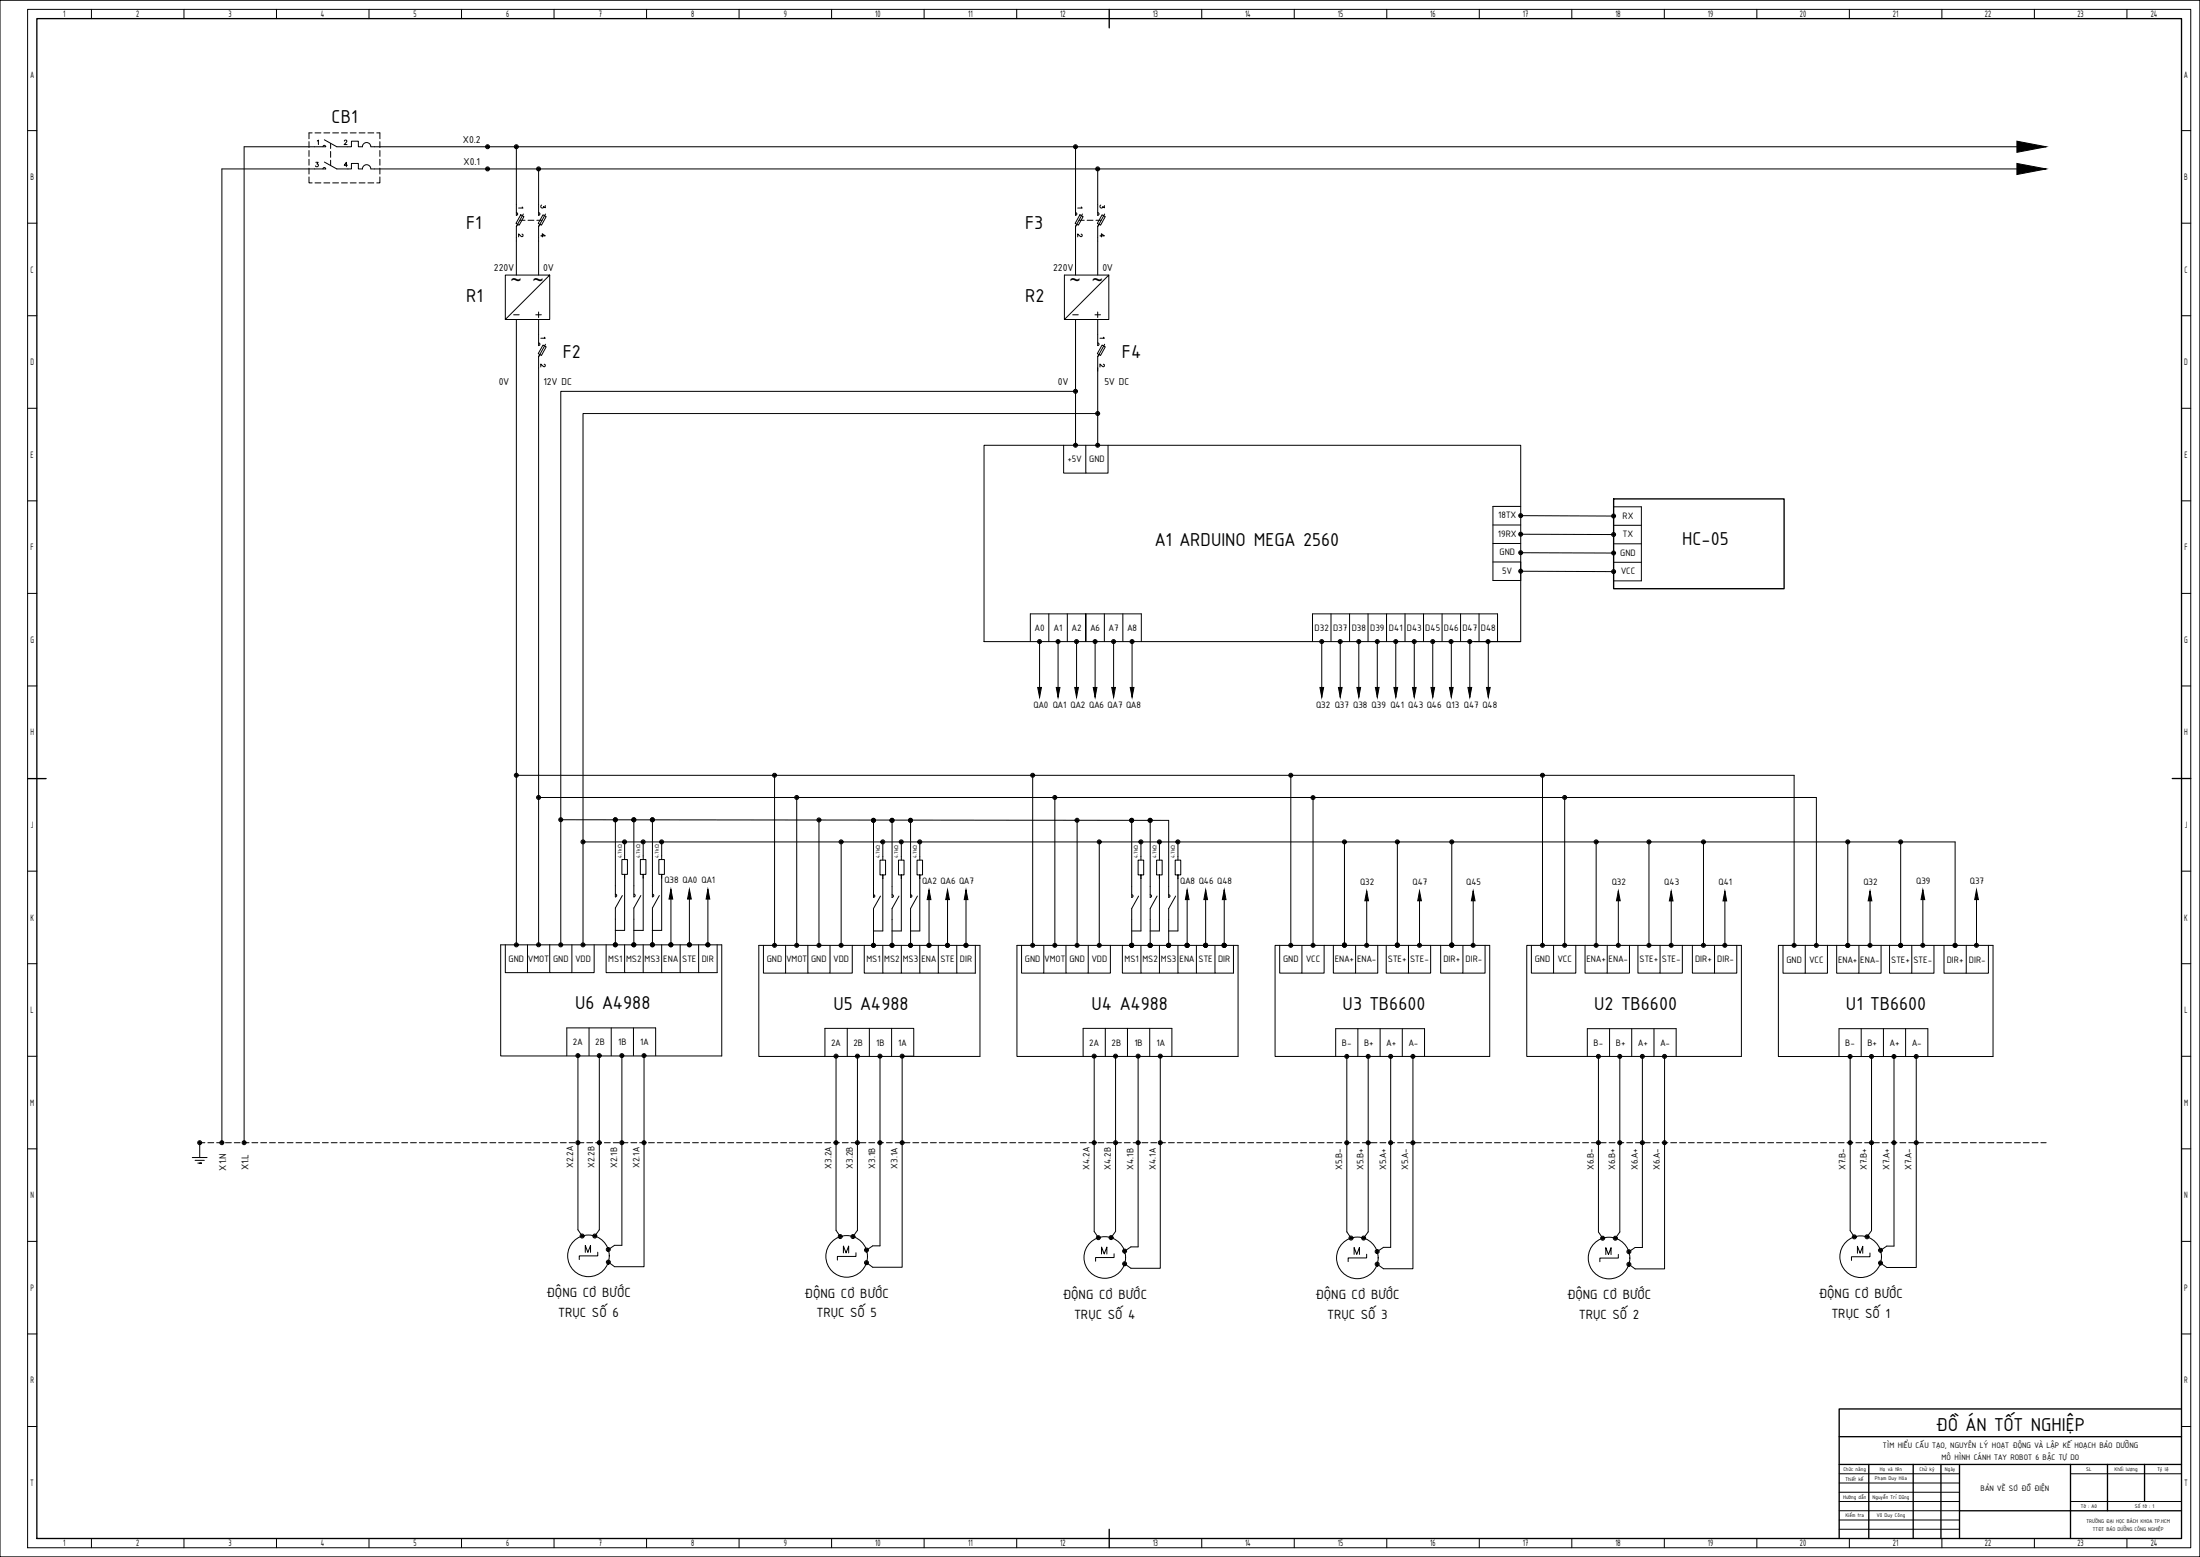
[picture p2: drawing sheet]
<svg xmlns="http://www.w3.org/2000/svg" width="1189mm" height="841mm" viewBox="0 0 1189 841" stroke-linecap="round" stroke-linejoin="round" font-family="sans-serif">
<!-- layer: Net 0.7 -->
<g fill="none" stroke="#000" stroke-width=".72">
<path d="M0 0h1189v841h-1189M20 10h1159v821h-1159zM599 5v10M15 421h10M1174 421h10M994 776v55M1179 761h-185v15h185M994 791h185M1010 791v40M1034 791v40M1049 791v40M1059 791v40"/>
<path d="M1119 791v40M1139 791v25M1159 791v20M1059 816h120M599 826v10"/>
</g>
<!-- layer: Net 0.35 -->
<g fill="none" stroke="#000" stroke-width=".54">
<path d="M15 5h1169v831h-1169zM49 5v5M99 5v5M149 5v5M199 5v5M249 5v5M299 5v5M349 5v5M399 5v5M449 5v5M499 5v5M549 5v5"/>
<path d="M649 5v5M699 5v5M749 5v5M799 5v5M849 5v5M899 5v5M949 5v5M999 5v5M1049 5v5M1099 5v5M1149 5v5M15 71h5"/>
<path d="M1179 71h5M15 121h5M1179 121h5M15 171h5M1179 171h5M15 221h5M1179 221h5M15 271h5M1179 271h5M15 321h5M1179 321h5M15 371h5"/>
<path d="M1179 371h5M15 471h5M1179 471h5M15 521h5M1179 521h5M15 571h5M1179 571h5M15 621h5M1179 621h5M15 671h5M1179 671h5M15 721h5"/>
<path d="M1179 721h5M15 771h5M1179 771h5M994 796h65M1119 796h60M994 811h65M994 806h65M994 801h65M994 816h65M1119 811h60M49 831v5M99 831v5"/>
<path d="M149 831v5M199 831v5M249 831v5M299 831v5M349 831v5M399 831v5M449 831v5M499 831v5M549 831v5M649 831v5M699 831v5M749 831v5"/>
<path d="M799 831v5M849 831v5M899 831v5M949 831v5M994 826h65M994 821h65M999 831v5M1049 831v5M1099 831v5M1149 831v5"/>
</g>
<!-- layer: TERMS -->
<g fill="none" stroke="#000" stroke-width=".54">
<path d="M171 76h1v2M175 79a.7 .7 0 0 1 1 0h-6M175 76l7 3h6M186 76h1l-1 2h2M171 88h1l-1 1a.8 .8 0 0 1 1 1 1 1 0 0 1-2 0M188 89h-2l1-1v2M291 110v6a.7 .7 0 0 0 1 0 .7 .7 0 0 0-1-1M295 116l-4 6v6M593 110v6a.7 .7 0 0 0 1 0 .7 .7 0 0 0-1-1M597 116l-4 6v6M291 181v6a.7 .7 0 0 0 1-1 .7 .7 0 0 0-1-1M295 186l-4 7v6"/>
<path d="M593 181v6a.7 .7 0 0 0 1-1 .7 .7 0 0 0-1-1M597 186l-4 7v6M333 478v6a.7 .7 0 0 0 0-1M343 478v6a.7 .7 0 0 0 0-1M353 478v6a.7 .7 0 0 0 0-1M472 479v6a.7 .7 0 0 0 1-1 .7 .7 0 0 0-1-1M482 479v6a.7 .7 0 0 0 1-1 .7 .7 0 0 0-1-1M492 479v6a.7 .7 0 0 0 1-1 .7 .7 0 0 0-1-1M612 479v6a.7 .7 0 0 0 0-1 .7 .7 0 0 0 0-1M622 479v6a.7 .7 0 0 0 0-1 .7 .7 0 0 0 0-1M632 479v6a.7 .7 0 0 0 0-1 .7 .7 0 0 0 0-1M336 484l-3 6v6"/>
<path d="M346 484l-3 6v6M356 484l-3 6v6M476 484l-4 7v6M486 484l-4 7v6M496 484l-4 7v6M615 484l-3 7v6M625 484l-3 7v6M635 484l-3 7v6"/>
</g>
<!-- layer: THIET_BI -->
<g fill="none" stroke="#000" stroke-width=".54">
<path d="M188 79h2v-3h4v3h2a2.2 2.2 0 0 1 2-2 2.2 2.2 0 0 1 2 2h2M175 91a.7 .7 0 0 1 0-1 .7 .7 0 0 1 1 1h-6M175 88l7 3h8v-3h4v3h2a2.2 2.2 0 0 1 2-2 2.2 2.2 0 0 1 2 2h2M279 110v6a.7 .7 0 0 0 1 0 .7 .7 0 0 0-1-1M281 116l2 1-2 5-2-1zM283 116l-4 6M581 110v6a.7 .7 0 0 0 1 0 .7 .7 0 0 0-1-1M584 116l1 1-2 5-2-1zM585 116l-4 6M279 122v6M280 121l-1 1M292 121h-1l2-5 2 1-2 5-1-1-1 1"/>
<path d="M581 122v6M582 121l-1 1M594 121h-1l3-5 1 1-2 5-1-1-1 1M297 149h-24v24h24v-24l-24 24M599 149h-24v24h24v-24l-24 24M292 192l-1-1 2-5 2 1-2 5h-1l-1 1M594 192l-1-1 3-5 1 1-2 5h-1l-1 1M532 241h290v106h-290zM575 241v15h12M587 241v15h12v-15M822 274h-15v40h15v-10h-15M872 274h15v40h-15"/>
<path d="M807 284h15M807 294h15M872 284h15M872 294h15M872 304h15M567 332v15M577 332v15M587 332v15v-15M597 332v15M607 332v15M719 332v15M729 332v15"/>
<path d="M739 332v15M749 332v15M759 332v15M769 332v15M779 332v15M789 332v15M799 332v15M557 347v-15h60v15M709 347v-15h100v15M797 347h25M336 464h3v8h-1v2v-2h-2zM338 462v2"/>
<path d="M346 464h3v8h-1v2v-2h-2zM348 462v2M356 464h3v8h-1v2v-2h-2zM358 462v2M476 465h3v8h-2v2v-2h-1zM477 463v2M486 465h3v8h-2v2v-2h-1zM487 463v2M496 465h3v8h-2v2v-2h-1zM497 463v2M615 465h3v8h-1v2v-2h-2zM617 463v2"/>
<path d="M625 465h3v8h-1v2v-2h-2zM627 463v2M635 465h3v8h-1v2v-2h-2zM637 463v2M271 510h119v60h-119zM273 510v15h12v-15M297 510v15h12v-15M321 510v15h-12M328 510v15h10M338 510v15h10M348 510v15h10M358 510v15h10"/>
<path d="M368 510v15h10M378 510v15h10v-15M410 511h120v60h-120zM413 511v15h12v-15M437 511v15h12v-15M461 511v15h-12M467 511v15h10M477 511v15h10M487 511v15h10M497 511v15h10M507 511v15h10M517 511v15h10v-15"/>
<path d="M550 511h119v60h-119zM552 511v15h12v-15M576 511v15h12v-15M600 511v15h-12M607 511v15h10M617 511v15h10M627 511v15h10M637 511v15h10M647 511v15h10M657 511v15h10v-15M689 511h116v60h-116zM692 511v15h12v-15"/>
<path d="M716 511v15h-12M721 511v15h12v-15M745 511v15h-12M749 511v15h12v-15M773 511v15h-12M779 511v15h12v-15M803 511v15h-12M825 511h116v60h-116zM828 511v15h12v-15M852 511v15h-12M857 511v15h12v-15M881 511v15h-12"/>
<path d="M885 511v15h12v-15M909 511v15h-12M915 511v15h12v-15M939 511v15h-12M961 511h116v60h-116zM964 511v15h12v-15M988 511v15h-12M993 511v15h12v-15M1017 511v15h-12M1021 511v15h12v-15M1045 511v15h-12M1051 511v15h12v-15"/>
<path d="M1075 511v15h-12M285 525h12M425 526h12M564 526h12M318 555v15M330 555v15M342 555v15M458 555v16M470 555v16M482 555v16M597 555v16M609 555v16"/>
<path d="M621 555v16M734 556v15M746 556v15M758 556v15M870 556v15M882 556v15M894 556v15M1006 556v15M1018 556v15M1030 556v15M306 570v-15h48v15M488 571h6"/>
<path d="M494 571v-16h-48v16M585 571v-16h48v16M722 571v-15h48v15M858 571v-15h48v15M994 571v-15h48v15M323 676v2h-10v2M463 677v2h-10v2M602 677v2h-10v2M739 677v2h-10v2M875 678v2h-10v2M1011 677v2h-10v2"/>
<circle cx="318" cy="678" r="11"/>
<circle cx="458" cy="679" r="11"/>
<circle cx="597" cy="679" r="11"/>
<circle cx="734" cy="679" r="11"/>
<circle cx="870" cy="680" r="11"/>
<circle cx="1005" cy="679" r="11"/>
</g>
<!-- layer: PHA_A -->
<g fill="none" stroke="#000" stroke-width=".54">
<path d="M170 79h-38v538M202 79h904M279 79v31M581 79v31M279 130v19M581 130v19M291 173v8M593 173v8M291 199v311M593 199v42M593 223h-278v287M822 309h50"/>
<path d="M291 431h691v80M431 431v80M570 431v80M710 431v80M846 431v80M315 455h742v56M338 455v7M348 455v7M358 455v7M455 455v56M477 455v8M487 455v8"/>
<path d="M497 455v8M594 455v56M617 455v8M627 455v8M637 455v8M727 455v56M755 455v56M785 455v56M863 455v56M891 455v56M921 455v56M999 455v56"/>
<path d="M1027 455v56M312 570v94l3 4M348 570v114h-16l-3-2M452 571v94l2 3M488 571v114h-16l-4-3M591 571v94l3 4M627 571v114h-16l-3-2M728 571v94l2 4M764 571v114h-16l-4-2M864 571v94l2 4M900 571v114h-16l-4-2M1000 571v94l2 3"/>
<path d="M1036 571v114h-16l-4-3"/>
<circle cx="263" cy="79" r="1.1"/>
<circle cx="263" cy="79" r=".7"/>
<circle cx="263" cy="79" r=".3"/>
<circle cx="279" cy="79" r="1.1"/>
<circle cx="279" cy="79" r=".7"/>
<circle cx="279" cy="79" r=".3"/>
<circle cx="581" cy="79" r="1.1"/>
<circle cx="581" cy="79" r=".7"/>
<circle cx="581" cy="79" r=".3"/>
<circle cx="593" cy="223" r="1.1"/>
<circle cx="593" cy="223" r=".7"/>
<circle cx="593" cy="223" r=".3"/>
<circle cx="291" cy="431" r="1.1"/>
<circle cx="291" cy="431" r=".7"/>
<circle cx="291" cy="431" r=".3"/>
<circle cx="431" cy="431" r="1.1"/>
<circle cx="431" cy="431" r=".7"/>
<circle cx="431" cy="431" r=".3"/>
<circle cx="570" cy="431" r="1.1"/>
<circle cx="570" cy="431" r=".7"/>
<circle cx="570" cy="431" r=".3"/>
<circle cx="710" cy="431" r="1.1"/>
<circle cx="710" cy="431" r=".7"/>
<circle cx="710" cy="431" r=".3"/>
<circle cx="846" cy="431" r="1.1"/>
<circle cx="846" cy="431" r=".7"/>
<circle cx="846" cy="431" r=".3"/>
<circle cx="315" cy="455" r="1.1"/>
<circle cx="315" cy="455" r=".7"/>
<circle cx="315" cy="455" r=".3"/>
<circle cx="455" cy="455" r="1.1"/>
<circle cx="455" cy="455" r=".7"/>
<circle cx="455" cy="455" r=".3"/>
<circle cx="594" cy="455" r="1.1"/>
<circle cx="594" cy="455" r=".7"/>
<circle cx="594" cy="455" r=".3"/>
<circle cx="727" cy="455" r="1.1"/>
<circle cx="727" cy="455" r=".7"/>
<circle cx="727" cy="455" r=".3"/>
<circle cx="755" cy="455" r="1.1"/>
<circle cx="755" cy="455" r=".7"/>
<circle cx="755" cy="455" r=".3"/>
<circle cx="785" cy="455" r="1.1"/>
<circle cx="785" cy="455" r=".7"/>
<circle cx="785" cy="455" r=".3"/>
<circle cx="863" cy="455" r="1.1"/>
<circle cx="863" cy="455" r=".7"/>
<circle cx="863" cy="455" r=".3"/>
<circle cx="891" cy="455" r="1.1"/>
<circle cx="891" cy="455" r=".7"/>
<circle cx="891" cy="455" r=".3"/>
<circle cx="921" cy="455" r="1.1"/>
<circle cx="921" cy="455" r=".7"/>
<circle cx="921" cy="455" r=".3"/>
<circle cx="999" cy="455" r="1.1"/>
<circle cx="999" cy="455" r=".7"/>
<circle cx="999" cy="455" r=".3"/>
<circle cx="1027" cy="455" r="1.1"/>
<circle cx="1027" cy="455" r=".7"/>
<circle cx="1027" cy="455" r=".3"/>
</g>
<!-- layer: PHA_N -->
<g fill="none" stroke="#000" stroke-width=".54">
<path d="M170 91h-50v526M202 91h904M291 91v19M593 91v19M291 130v19M593 130v19M279 173v337M581 173v68M581 211h-278v299M822 299h50M279 419h691v92M419 419v92"/>
<path d="M558 419v92M698 419v92M834 419v92M303 443h329v36M333 443v35M343 443v35M353 443v35M443 443v68M472 443v36M482 443v36M492 443v36M582 443v68"/>
<path d="M612 443v36M622 443v36M338 474v29h-5M348 474v29h-6M358 474v29h-6M477 475v28h-5M487 475v28h-5M497 475v28h-5M617 475v28h-6M627 475v28h-5M637 475v28h-5M333 496v14"/>
<path d="M343 496v14M353 496v14M472 497v14M482 497v14M492 497v14M612 497v14M622 497v14M632 497v14M324 570v94l-3 4M336 570v103h-4l-3 2M463 571v94l-2 3M476 571v102h-4l-4 2"/>
<path d="M603 571v94l-3 4M615 571v103h-4l-3 2M739 571v94l-2 4M752 571v103h-4l-4 2M875 571v94l-2 4M888 571v103h-4l-4 2M1011 571v94l-2 3M1024 571v102h-4l-4 2M108 617v8h4M104 625h4M105 627h5M107 628h2h-1"/>
</g>
<!-- layer: Layer3 -->
<g fill="none" stroke="#000" stroke-width=".54">
<path d="M167 77v3M169 72h-2v3M170 72h3M175 72h3M179 77v3M180 72h3M185 72h3M189 72h3M194 72h3M199 72h3M204 72h1v3M205 77v3"/>
<path d="M167 96v3h2M167 81v3M167 86v3M167 91v3M170 99h3M175 99h3M179 82v3M179 87v2M180 99h3M185 99h3M189 99h3M194 99h3"/>
<path d="M199 99h3M205 96v3h-1M205 81v3M205 86v3M205 91v3M281 119h3M285 119h4M290 119h3M583 119h3M587 119h4M592 119h3M108 617h3"/>
<path d="M112 617h3M117 617h3M122 617h3M127 617h3M131 617h4M136 617h3M141 617h3M146 617h3M150 617h4M155 617h3M160 617h3M165 617h3"/>
<path d="M169 617h4M174 617h3M179 617h3M184 617h3M189 617h3M193 617h3M198 617h3M203 617h3M208 617h3M212 617h3M217 617h3M222 617h3"/>
<path d="M227 617h3M231 617h4M236 617h3M241 617h3M246 617h3M250 617h4M255 617h3M260 617h3M265 617h3M269 617h4M274 617h3M279 617h3"/>
<path d="M284 617h3M289 617h3M293 617h3M298 617h3M303 617h3M308 617h3M312 617h4M317 617h3M322 617h3M327 617h3M331 617h4M336 617h3"/>
<path d="M341 617h3M346 617h3M350 617h4M355 617h3M360 617h3M365 617h3M369 617h4M374 617h3M379 617h3M384 617h3M389 617h3M393 617h3"/>
<path d="M398 617h3M403 617h3M408 617h3M412 617h4M417 617h3M422 617h3M427 617h3M431 617h4M436 617h3M441 617h3M446 617h3M450 617h4"/>
<path d="M455 617h3M460 617h3M465 617h3M469 617h4M474 617h3M479 617h3M484 617h3M489 617h3M493 617h3M498 617h3M503 617h3M508 617h3"/>
<path d="M512 617h4M517 617h3M522 617h3M527 617h3M531 617h4M536 617h3M541 617h3M546 617h3M550 617h4M555 617h3M560 617h3M565 617h3"/>
<path d="M569 617h4M574 617h3M579 617h3M584 617h3M589 617h3M593 617h3M598 617h3M603 617h3M608 617h3M612 617h4M617 617h3M622 617h3"/>
<path d="M627 617h3M631 617h4M636 617h3M641 617h3M646 617h3M650 617h4M655 617h3M660 617h3M665 617h3M670 617h3M674 617h3M679 617h3"/>
<path d="M684 617h3M689 617h3M693 617h3M698 617h3M703 617h3M708 617h3M712 617h4M717 617h3M722 617h3M727 617h3M731 617h4M736 617h3"/>
<path d="M741 617h3M746 617h3M750 617h4M755 617h3M760 617h3M765 617h3M770 617h3M774 617h3M779 617h3M784 617h3M789 617h3M793 617h4"/>
<path d="M798 617h3M803 617h3M808 617h3M812 617h4M817 617h3M822 617h3M827 617h3M831 617h4M836 617h3M841 617h3M846 617h3M850 617h4"/>
<path d="M855 617h3M860 617h3M865 617h3M870 617h3M874 617h3M879 617h3M884 617h3M889 617h3M893 617h4M898 617h3M903 617h3M908 617h3"/>
<path d="M912 617h4M917 617h3M922 617h3M927 617h3M931 617h4M936 617h3M941 617h3M946 617h3M950 617h4M955 617h3M960 617h3M965 617h3"/>
<path d="M970 617h3M974 617h3M979 617h3M984 617h3M989 617h3M993 617h4M998 617h3M1003 617h3M1008 617h3M1012 617h4M1017 617h3M1022 617h3"/>
<path d="M1027 617h3M1031 617h4M1036 617h3M1041 617h3M1046 617h3M1051 617h3M1055 617h3M1060 617h3M1065 617h3M1070 617h3M1074 617h3M1079 617h3"/>
<path d="M1084 617h3M1089 617h3M1093 617h4M1098 617h3M1103 617h3"/>
</g>
<!-- layer: SYMS -->
<g fill="none" stroke="#000" stroke-width=".54">
<circle cx="263" cy="91" r="1.1"/>
<circle cx="263" cy="91" r=".7"/>
<circle cx="263" cy="91" r=".3"/>
<circle cx="291" cy="91" r="1.1"/>
<circle cx="291" cy="91" r=".7"/>
<circle cx="291" cy="91" r=".3"/>
<circle cx="593" cy="91" r="1.1"/>
<circle cx="593" cy="91" r=".7"/>
<circle cx="593" cy="91" r=".3"/>
<circle cx="581" cy="211" r="1.1"/>
<circle cx="581" cy="211" r=".7"/>
<circle cx="581" cy="211" r=".3"/>
<circle cx="581" cy="241" r="1.1"/>
<circle cx="581" cy="241" r=".7"/>
<circle cx="581" cy="241" r=".3"/>
<circle cx="593" cy="241" r="1.1"/>
<circle cx="593" cy="241" r=".7"/>
<circle cx="593" cy="241" r=".3"/>
<circle cx="822" cy="279" r="1.1"/>
<circle cx="822" cy="279" r=".7"/>
<circle cx="822" cy="279" r=".3"/>
<circle cx="872" cy="279" r="1.1"/>
<circle cx="872" cy="279" r=".7"/>
<circle cx="872" cy="279" r=".3"/>
<circle cx="822" cy="289" r="1.1"/>
<circle cx="822" cy="299" r="1.1"/>
<circle cx="822" cy="299" r=".7"/>
<circle cx="822" cy="289" r=".7"/>
<circle cx="822" cy="289" r=".3"/>
<circle cx="822" cy="299" r=".3"/>
<circle cx="872" cy="299" r="1.1"/>
<circle cx="872" cy="289" r="1.1"/>
<circle cx="872" cy="289" r=".7"/>
<circle cx="872" cy="299" r=".7"/>
<circle cx="872" cy="299" r=".3"/>
<circle cx="872" cy="289" r=".3"/>
<circle cx="822" cy="309" r="1.1"/>
<circle cx="822" cy="309" r=".7"/>
<circle cx="822" cy="309" r=".3"/>
<circle cx="872" cy="309" r="1.1"/>
<circle cx="872" cy="309" r=".7"/>
<circle cx="872" cy="309" r=".3"/>
<circle cx="562" cy="347" r="1.1"/>
<circle cx="562" cy="347" r=".7"/>
<circle cx="562" cy="347" r=".3"/>
<circle cx="572" cy="347" r="1.1"/>
<circle cx="572" cy="347" r=".7"/>
<circle cx="572" cy="347" r=".3"/>
<circle cx="582" cy="347" r="1.1"/>
<circle cx="582" cy="347" r=".7"/>
<circle cx="582" cy="347" r=".3"/>
<circle cx="592" cy="347" r="1.1"/>
<circle cx="592" cy="347" r=".7"/>
<circle cx="592" cy="347" r=".3"/>
<circle cx="602" cy="347" r="1.1"/>
<circle cx="602" cy="347" r=".7"/>
<circle cx="602" cy="347" r=".3"/>
<circle cx="612" cy="347" r="1.1"/>
<circle cx="612" cy="347" r=".7"/>
<circle cx="612" cy="347" r=".3"/>
<circle cx="714" cy="347" r="1.1"/>
<circle cx="714" cy="347" r=".7"/>
<circle cx="714" cy="347" r=".3"/>
<circle cx="724" cy="347" r="1.1"/>
<circle cx="724" cy="347" r=".7"/>
<circle cx="724" cy="347" r=".3"/>
<circle cx="734" cy="347" r="1.1"/>
<circle cx="734" cy="347" r=".7"/>
<circle cx="734" cy="347" r=".3"/>
<circle cx="744" cy="347" r="1.1"/>
<circle cx="744" cy="347" r=".7"/>
<circle cx="744" cy="347" r=".3"/>
<circle cx="754" cy="347" r="1.1"/>
<circle cx="754" cy="347" r=".7"/>
<circle cx="754" cy="347" r=".3"/>
<circle cx="764" cy="347" r="1.1"/>
<circle cx="764" cy="347" r=".7"/>
<circle cx="764" cy="347" r=".3"/>
<circle cx="774" cy="347" r="1.1"/>
<circle cx="774" cy="347" r=".7"/>
<circle cx="774" cy="347" r=".3"/>
<circle cx="784" cy="347" r="1.1"/>
<circle cx="784" cy="347" r=".7"/>
<circle cx="784" cy="347" r=".3"/>
<circle cx="794" cy="347" r="1.1"/>
<circle cx="794" cy="347" r=".7"/>
<circle cx="794" cy="347" r=".3"/>
<circle cx="804" cy="347" r="1.1"/>
<circle cx="804" cy="347" r=".7"/>
<circle cx="804" cy="347" r=".3"/>
<circle cx="279" cy="419" r="1.1"/>
<circle cx="279" cy="419" r=".7"/>
<circle cx="279" cy="419" r=".3"/>
<circle cx="419" cy="419" r="1.1"/>
<circle cx="419" cy="419" r=".7"/>
<circle cx="419" cy="419" r=".3"/>
<circle cx="558" cy="419" r="1.1"/>
<circle cx="558" cy="419" r=".7"/>
<circle cx="558" cy="419" r=".3"/>
<circle cx="698" cy="419" r="1.1"/>
<circle cx="698" cy="419" r=".7"/>
<circle cx="698" cy="419" r=".3"/>
<circle cx="834" cy="419" r="1.1"/>
<circle cx="834" cy="419" r=".7"/>
<circle cx="834" cy="419" r=".3"/>
<circle cx="303" cy="443" r="1.1"/>
<circle cx="303" cy="443" r=".7"/>
<circle cx="303" cy="443" r=".3"/>
<circle cx="333" cy="443" r=".3"/>
<circle cx="333" cy="443" r=".7"/>
<circle cx="333" cy="443" r="1.1"/>
<circle cx="338" cy="455" r=".3"/>
<circle cx="338" cy="455" r=".7"/>
<circle cx="338" cy="455" r="1.1"/>
<circle cx="343" cy="443" r=".3"/>
<circle cx="343" cy="443" r=".7"/>
<circle cx="343" cy="443" r="1.1"/>
<circle cx="348" cy="455" r=".3"/>
<circle cx="348" cy="455" r=".7"/>
<circle cx="348" cy="455" r="1.1"/>
<circle cx="353" cy="443" r=".3"/>
<circle cx="353" cy="443" r=".7"/>
<circle cx="353" cy="443" r="1.1"/>
<circle cx="358" cy="455" r=".3"/>
<circle cx="358" cy="455" r=".7"/>
<circle cx="358" cy="455" r="1.1"/>
<circle cx="443" cy="443" r="1.1"/>
<circle cx="443" cy="443" r=".7"/>
<circle cx="443" cy="443" r=".3"/>
<circle cx="472" cy="443" r=".3"/>
<circle cx="472" cy="443" r=".7"/>
<circle cx="472" cy="443" r="1.1"/>
<circle cx="477" cy="455" r=".3"/>
<circle cx="477" cy="455" r=".7"/>
<circle cx="477" cy="455" r="1.1"/>
<circle cx="482" cy="443" r=".3"/>
<circle cx="482" cy="443" r=".7"/>
<circle cx="482" cy="443" r="1.1"/>
<circle cx="487" cy="455" r=".3"/>
<circle cx="487" cy="455" r=".7"/>
<circle cx="487" cy="455" r="1.1"/>
<circle cx="492" cy="443" r=".3"/>
<circle cx="492" cy="443" r=".7"/>
<circle cx="492" cy="443" r="1.1"/>
<circle cx="497" cy="455" r=".3"/>
<circle cx="497" cy="455" r=".7"/>
<circle cx="497" cy="455" r="1.1"/>
<circle cx="582" cy="443" r=".3"/>
<circle cx="582" cy="443" r=".7"/>
<circle cx="582" cy="443" r="1.1"/>
<circle cx="612" cy="443" r=".3"/>
<circle cx="612" cy="443" r=".7"/>
<circle cx="612" cy="443" r="1.1"/>
<circle cx="617" cy="455" r=".3"/>
<circle cx="617" cy="455" r=".7"/>
<circle cx="617" cy="455" r="1.1"/>
<circle cx="622" cy="443" r=".3"/>
<circle cx="622" cy="443" r=".7"/>
<circle cx="622" cy="443" r="1.1"/>
<circle cx="627" cy="455" r=".3"/>
<circle cx="627" cy="455" r=".7"/>
<circle cx="627" cy="455" r="1.1"/>
<circle cx="637" cy="455" r=".3"/>
<circle cx="637" cy="455" r=".7"/>
<circle cx="637" cy="455" r="1.1"/>
<circle cx="279" cy="510" r="1.1"/>
<circle cx="279" cy="510" r=".7"/>
<circle cx="279" cy="510" r=".3"/>
<circle cx="291" cy="510" r="1.1"/>
<circle cx="291" cy="510" r=".7"/>
<circle cx="291" cy="510" r=".3"/>
<circle cx="303" cy="510" r="1.1"/>
<circle cx="303" cy="510" r=".7"/>
<circle cx="303" cy="510" r=".3"/>
<circle cx="315" cy="510" r="1.1"/>
<circle cx="315" cy="510" r=".7"/>
<circle cx="315" cy="510" r=".3"/>
<circle cx="333" cy="510" r=".3"/>
<circle cx="333" cy="510" r=".7"/>
<circle cx="333" cy="510" r="1.1"/>
<circle cx="343" cy="510" r=".3"/>
<circle cx="343" cy="510" r=".7"/>
<circle cx="343" cy="510" r="1.1"/>
<circle cx="353" cy="510" r=".3"/>
<circle cx="353" cy="510" r=".7"/>
<circle cx="353" cy="510" r="1.1"/>
<circle cx="363" cy="510" r=".3"/>
<circle cx="363" cy="510" r=".7"/>
<circle cx="363" cy="510" r="1.1"/>
<circle cx="373" cy="510" r=".3"/>
<circle cx="373" cy="510" r=".7"/>
<circle cx="373" cy="510" r="1.1"/>
<circle cx="383" cy="510" r=".3"/>
<circle cx="383" cy="510" r=".7"/>
<circle cx="383" cy="510" r="1.1"/>
<circle cx="419" cy="511" r="1.1"/>
<circle cx="419" cy="511" r=".7"/>
<circle cx="419" cy="511" r=".3"/>
<circle cx="431" cy="511" r="1.1"/>
<circle cx="431" cy="511" r=".7"/>
<circle cx="431" cy="511" r=".3"/>
<circle cx="443" cy="511" r="1.1"/>
<circle cx="443" cy="511" r=".7"/>
<circle cx="443" cy="511" r=".3"/>
<circle cx="455" cy="511" r="1.1"/>
<circle cx="455" cy="511" r=".7"/>
<circle cx="455" cy="511" r=".3"/>
<circle cx="472" cy="511" r=".3"/>
<circle cx="472" cy="511" r=".7"/>
<circle cx="472" cy="511" r="1.1"/>
<circle cx="482" cy="511" r=".3"/>
<circle cx="482" cy="511" r=".7"/>
<circle cx="482" cy="511" r="1.1"/>
<circle cx="492" cy="511" r=".3"/>
<circle cx="492" cy="511" r=".7"/>
<circle cx="492" cy="511" r="1.1"/>
<circle cx="502" cy="511" r=".3"/>
<circle cx="502" cy="511" r=".7"/>
<circle cx="502" cy="511" r="1.1"/>
<circle cx="512" cy="511" r=".3"/>
<circle cx="512" cy="511" r=".7"/>
<circle cx="512" cy="511" r="1.1"/>
<circle cx="522" cy="511" r=".3"/>
<circle cx="522" cy="511" r=".7"/>
<circle cx="522" cy="511" r="1.1"/>
<circle cx="558" cy="511" r="1.1"/>
<circle cx="558" cy="511" r=".7"/>
<circle cx="558" cy="511" r=".3"/>
<circle cx="570" cy="511" r="1.1"/>
<circle cx="570" cy="511" r=".7"/>
<circle cx="570" cy="511" r=".3"/>
<circle cx="582" cy="511" r="1.1"/>
<circle cx="582" cy="511" r=".7"/>
<circle cx="582" cy="511" r=".3"/>
<circle cx="594" cy="511" r="1.1"/>
<circle cx="594" cy="511" r=".7"/>
<circle cx="594" cy="511" r=".3"/>
<circle cx="612" cy="511" r=".3"/>
<circle cx="612" cy="511" r=".7"/>
<circle cx="612" cy="511" r="1.1"/>
<circle cx="622" cy="511" r=".3"/>
<circle cx="622" cy="511" r=".7"/>
<circle cx="622" cy="511" r="1.1"/>
<circle cx="632" cy="511" r=".3"/>
<circle cx="632" cy="511" r=".7"/>
<circle cx="632" cy="511" r="1.1"/>
<circle cx="642" cy="511" r=".3"/>
<circle cx="642" cy="511" r=".7"/>
<circle cx="642" cy="511" r="1.1"/>
<circle cx="652" cy="511" r=".3"/>
<circle cx="652" cy="511" r=".7"/>
<circle cx="652" cy="511" r="1.1"/>
<circle cx="662" cy="511" r=".3"/>
<circle cx="662" cy="511" r=".7"/>
<circle cx="662" cy="511" r="1.1"/>
<circle cx="698" cy="511" r="1.1"/>
<circle cx="698" cy="511" r=".7"/>
<circle cx="698" cy="511" r=".3"/>
<circle cx="710" cy="511" r="1.1"/>
<circle cx="710" cy="511" r=".7"/>
<circle cx="710" cy="511" r=".3"/>
<circle cx="727" cy="511" r="1.1"/>
<circle cx="727" cy="510" r="1.1"/>
<circle cx="727" cy="511" r=".7"/>
<circle cx="727" cy="510" r=".7"/>
<circle cx="727" cy="511" r=".3"/>
<circle cx="727" cy="510" r=".3"/>
<circle cx="739" cy="511" r=".3"/>
<circle cx="739" cy="511" r=".7"/>
<circle cx="739" cy="511" r="1.1"/>
<circle cx="755" cy="511" r="1.1"/>
<circle cx="755" cy="510" r="1.1"/>
<circle cx="755" cy="511" r=".7"/>
<circle cx="755" cy="510" r=".7"/>
<circle cx="755" cy="510" r=".3"/>
<circle cx="755" cy="511" r=".3"/>
<circle cx="767" cy="511" r=".3"/>
<circle cx="767" cy="511" r=".7"/>
<circle cx="767" cy="511" r="1.1"/>
<circle cx="785" cy="511" r="1.1"/>
<circle cx="785" cy="510" r="1.1"/>
<circle cx="785" cy="511" r=".7"/>
<circle cx="785" cy="510" r=".7"/>
<circle cx="785" cy="511" r=".3"/>
<circle cx="785" cy="510" r=".3"/>
<circle cx="796" cy="511" r=".3"/>
<circle cx="796" cy="511" r=".7"/>
<circle cx="796" cy="511" r="1.1"/>
<circle cx="834" cy="511" r="1.1"/>
<circle cx="834" cy="511" r=".7"/>
<circle cx="834" cy="511" r=".3"/>
<circle cx="846" cy="511" r="1.1"/>
<circle cx="846" cy="511" r=".7"/>
<circle cx="846" cy="511" r=".3"/>
<circle cx="863" cy="511" r="1.1"/>
<circle cx="863" cy="511" r=".7"/>
<circle cx="863" cy="511" r=".3"/>
<circle cx="875" cy="511" r=".3"/>
<circle cx="875" cy="511" r=".7"/>
<circle cx="875" cy="511" r="1.1"/>
<circle cx="891" cy="511" r="1.1"/>
<circle cx="891" cy="511" r=".7"/>
<circle cx="891" cy="511" r=".3"/>
<circle cx="903" cy="511" r=".3"/>
<circle cx="903" cy="511" r=".7"/>
<circle cx="903" cy="511" r="1.1"/>
<circle cx="921" cy="511" r="1.1"/>
<circle cx="921" cy="511" r=".7"/>
<circle cx="921" cy="511" r=".3"/>
<circle cx="932" cy="511" r=".3"/>
<circle cx="932" cy="511" r=".7"/>
<circle cx="932" cy="511" r="1.1"/>
<circle cx="970" cy="511" r="1.1"/>
<circle cx="970" cy="511" r=".7"/>
<circle cx="970" cy="511" r=".3"/>
<circle cx="982" cy="511" r="1.1"/>
<circle cx="982" cy="511" r=".7"/>
<circle cx="982" cy="511" r=".3"/>
<circle cx="999" cy="511" r="1.1"/>
<circle cx="999" cy="511" r=".7"/>
<circle cx="999" cy="511" r=".3"/>
<circle cx="1011" cy="511" r=".3"/>
<circle cx="1011" cy="511" r=".7"/>
<circle cx="1011" cy="511" r="1.1"/>
<circle cx="1027" cy="511" r="1.1"/>
<circle cx="1027" cy="511" r=".7"/>
<circle cx="1027" cy="511" r=".3"/>
<circle cx="1039" cy="511" r=".3"/>
<circle cx="1039" cy="511" r=".7"/>
<circle cx="1039" cy="511" r="1.1"/>
<circle cx="1057" cy="511" r="1.1"/>
<circle cx="1057" cy="511" r=".7"/>
<circle cx="1057" cy="511" r=".3"/>
<circle cx="1068" cy="511" r=".3"/>
<circle cx="1068" cy="511" r=".7"/>
<circle cx="1068" cy="511" r="1.1"/>
<circle cx="312" cy="570" r="1.1"/>
<circle cx="312" cy="570" r=".7"/>
<circle cx="312" cy="570" r=".3"/>
<circle cx="324" cy="570" r="1.1"/>
<circle cx="324" cy="570" r=".7"/>
<circle cx="324" cy="570" r=".3"/>
<circle cx="336" cy="570" r="1.1"/>
<circle cx="336" cy="570" r=".7"/>
<circle cx="336" cy="570" r=".3"/>
<circle cx="348" cy="570" r="1.1"/>
<circle cx="348" cy="570" r=".7"/>
<circle cx="348" cy="570" r=".3"/>
<circle cx="452" cy="570" r="1.1"/>
<circle cx="452" cy="570" r=".7"/>
<circle cx="452" cy="570" r=".3"/>
<circle cx="463" cy="570" r="1.1"/>
<circle cx="463" cy="570" r=".7"/>
<circle cx="463" cy="570" r=".3"/>
<circle cx="476" cy="570" r="1.1"/>
<circle cx="476" cy="570" r=".7"/>
<circle cx="476" cy="570" r=".3"/>
<circle cx="488" cy="570" r="1.1"/>
<circle cx="488" cy="570" r=".7"/>
<circle cx="488" cy="570" r=".3"/>
<circle cx="591" cy="570" r="1.1"/>
<circle cx="591" cy="570" r=".7"/>
<circle cx="591" cy="570" r=".3"/>
<circle cx="603" cy="570" r="1.1"/>
<circle cx="603" cy="570" r=".7"/>
<circle cx="603" cy="570" r=".3"/>
<circle cx="615" cy="570" r="1.1"/>
<circle cx="615" cy="570" r=".7"/>
<circle cx="615" cy="570" r=".3"/>
<circle cx="627" cy="570" r="1.1"/>
<circle cx="627" cy="570" r=".7"/>
<circle cx="627" cy="570" r=".3"/>
<circle cx="728" cy="571" r="1.1"/>
<circle cx="728" cy="571" r=".7"/>
<circle cx="728" cy="571" r=".3"/>
<circle cx="739" cy="571" r="1.1"/>
<circle cx="739" cy="571" r=".7"/>
<circle cx="739" cy="571" r=".3"/>
<circle cx="751" cy="571" r="1.1"/>
<circle cx="751" cy="571" r=".7"/>
<circle cx="751" cy="571" r=".3"/>
<circle cx="764" cy="571" r="1.1"/>
<circle cx="764" cy="571" r=".7"/>
<circle cx="764" cy="571" r=".3"/>
<circle cx="864" cy="571" r="1.1"/>
<circle cx="864" cy="571" r=".7"/>
<circle cx="864" cy="571" r=".3"/>
<circle cx="875" cy="571" r="1.1"/>
<circle cx="875" cy="571" r=".7"/>
<circle cx="875" cy="571" r=".3"/>
<circle cx="888" cy="571" r="1.1"/>
<circle cx="888" cy="571" r=".7"/>
<circle cx="888" cy="571" r=".3"/>
<circle cx="899" cy="571" r="1.1"/>
<circle cx="899" cy="571" r=".7"/>
<circle cx="899" cy="571" r=".3"/>
<circle cx="1000" cy="571" r="1.1"/>
<circle cx="1000" cy="571" r=".7"/>
<circle cx="1000" cy="571" r=".3"/>
<circle cx="1011" cy="571" r="1.1"/>
<circle cx="1011" cy="571" r=".7"/>
<circle cx="1011" cy="571" r=".3"/>
<circle cx="1023" cy="571" r="1.1"/>
<circle cx="1023" cy="571" r=".7"/>
<circle cx="1023" cy="571" r=".3"/>
<circle cx="1036" cy="571" r="1.1"/>
<circle cx="1036" cy="571" r=".7"/>
<circle cx="1036" cy="571" r=".3"/>
<circle cx="108" cy="617" r="1.1"/>
<circle cx="108" cy="617" r=".7"/>
<circle cx="108" cy="617" r=".3"/>
<circle cx="120" cy="617" r="1.1"/>
<circle cx="120" cy="617" r=".7"/>
<circle cx="120" cy="617" r=".3"/>
<circle cx="132" cy="617" r="1.1"/>
<circle cx="132" cy="617" r=".7"/>
<circle cx="132" cy="617" r=".3"/>
<circle cx="312" cy="617" r="1.1"/>
<circle cx="312" cy="617" r=".7"/>
<circle cx="312" cy="617" r=".3"/>
<circle cx="324" cy="617" r="1.1"/>
<circle cx="324" cy="617" r=".7"/>
<circle cx="324" cy="617" r=".3"/>
<circle cx="336" cy="617" r="1.1"/>
<circle cx="336" cy="617" r=".7"/>
<circle cx="336" cy="617" r=".3"/>
<circle cx="348" cy="617" r="1.1"/>
<circle cx="348" cy="617" r=".7"/>
<circle cx="348" cy="617" r=".3"/>
<circle cx="452" cy="617" r="1.1"/>
<circle cx="452" cy="617" r=".7"/>
<circle cx="452" cy="617" r=".3"/>
<circle cx="463" cy="617" r="1.1"/>
<circle cx="463" cy="617" r=".7"/>
<circle cx="463" cy="617" r=".3"/>
<circle cx="476" cy="617" r="1.1"/>
<circle cx="476" cy="617" r=".7"/>
<circle cx="476" cy="617" r=".3"/>
<circle cx="488" cy="617" r="1.1"/>
<circle cx="488" cy="617" r=".7"/>
<circle cx="488" cy="617" r=".3"/>
<circle cx="591" cy="617" r="1.1"/>
<circle cx="591" cy="617" r=".7"/>
<circle cx="591" cy="617" r=".3"/>
<circle cx="603" cy="617" r="1.1"/>
<circle cx="603" cy="617" r=".7"/>
<circle cx="603" cy="617" r=".3"/>
<circle cx="615" cy="617" r="1.1"/>
<circle cx="615" cy="617" r=".7"/>
<circle cx="615" cy="617" r=".3"/>
<circle cx="627" cy="617" r="1.1"/>
<circle cx="627" cy="617" r=".7"/>
<circle cx="627" cy="617" r=".3"/>
<circle cx="728" cy="617" r="1.1"/>
<circle cx="728" cy="617" r=".7"/>
<circle cx="728" cy="617" r=".3"/>
<circle cx="739" cy="617" r="1.1"/>
<circle cx="739" cy="617" r=".7"/>
<circle cx="739" cy="617" r=".3"/>
<circle cx="751" cy="617" r="1.1"/>
<circle cx="751" cy="617" r=".7"/>
<circle cx="751" cy="617" r=".3"/>
<circle cx="764" cy="617" r="1.1"/>
<circle cx="764" cy="617" r=".7"/>
<circle cx="764" cy="617" r=".3"/>
<circle cx="864" cy="617" r="1.1"/>
<circle cx="864" cy="617" r=".7"/>
<circle cx="864" cy="617" r=".3"/>
<circle cx="875" cy="617" r="1.1"/>
<circle cx="875" cy="617" r=".7"/>
<circle cx="875" cy="617" r=".3"/>
<circle cx="888" cy="617" r="1.1"/>
<circle cx="888" cy="617" r=".7"/>
<circle cx="888" cy="617" r=".3"/>
<circle cx="899" cy="617" r="1.1"/>
<circle cx="899" cy="617" r=".7"/>
<circle cx="899" cy="617" r=".3"/>
<circle cx="1000" cy="617" r="1.1"/>
<circle cx="1000" cy="617" r=".7"/>
<circle cx="1000" cy="617" r=".3"/>
<circle cx="1011" cy="617" r="1.1"/>
<circle cx="1011" cy="617" r=".7"/>
<circle cx="1011" cy="617" r=".3"/>
<circle cx="1023" cy="617" r="1.1"/>
<circle cx="1023" cy="617" r=".7"/>
<circle cx="1023" cy="617" r=".3"/>
<circle cx="1036" cy="617" r="1.1"/>
<circle cx="1036" cy="617" r=".7"/>
<circle cx="1036" cy="617" r=".3"/>
<circle cx="315" cy="668" r="1.1"/>
<circle cx="315" cy="668" r=".7"/>
<circle cx="315" cy="668" r=".3"/>
<circle cx="321" cy="668" r="1.1"/>
<circle cx="321" cy="668" r=".7"/>
<circle cx="321" cy="668" r=".3"/>
<circle cx="329" cy="675" r=".3"/>
<circle cx="329" cy="675" r=".7"/>
<circle cx="329" cy="675" r="1.1"/>
<circle cx="454" cy="668" r="1.1"/>
<circle cx="454" cy="668" r=".7"/>
<circle cx="454" cy="668" r=".3"/>
<circle cx="461" cy="668" r="1.1"/>
<circle cx="461" cy="668" r=".7"/>
<circle cx="461" cy="668" r=".3"/>
<circle cx="468" cy="675" r=".3"/>
<circle cx="468" cy="675" r=".7"/>
<circle cx="468" cy="675" r="1.1"/>
<circle cx="594" cy="669" r="1.1"/>
<circle cx="594" cy="669" r=".7"/>
<circle cx="594" cy="669" r=".3"/>
<circle cx="600" cy="668" r="1.1"/>
<circle cx="600" cy="668" r=".7"/>
<circle cx="600" cy="668" r=".3"/>
<circle cx="608" cy="676" r=".3"/>
<circle cx="608" cy="676" r=".7"/>
<circle cx="608" cy="676" r="1.1"/>
<circle cx="730" cy="669" r="1.1"/>
<circle cx="730" cy="669" r=".7"/>
<circle cx="730" cy="669" r=".3"/>
<circle cx="737" cy="669" r="1.1"/>
<circle cx="737" cy="669" r=".7"/>
<circle cx="737" cy="669" r=".3"/>
<circle cx="744" cy="676" r=".3"/>
<circle cx="744" cy="676" r=".7"/>
<circle cx="744" cy="676" r="1.1"/>
<circle cx="866" cy="669" r="1.1"/>
<circle cx="866" cy="669" r=".7"/>
<circle cx="866" cy="669" r=".3"/>
<circle cx="873" cy="669" r="1.1"/>
<circle cx="873" cy="669" r=".7"/>
<circle cx="873" cy="669" r=".3"/>
<circle cx="880" cy="676" r=".3"/>
<circle cx="880" cy="676" r=".7"/>
<circle cx="880" cy="676" r="1.1"/>
<circle cx="1002" cy="668" r="1.1"/>
<circle cx="1002" cy="668" r=".7"/>
<circle cx="1002" cy="668" r=".3"/>
<circle cx="1009" cy="668" r="1.1"/>
<circle cx="1009" cy="668" r=".7"/>
<circle cx="1009" cy="668" r=".3"/>
<circle cx="1016" cy="675" r=".3"/>
<circle cx="1016" cy="675" r=".7"/>
<circle cx="1016" cy="675" r="1.1"/>
<circle cx="329" cy="682" r=".3"/>
<circle cx="329" cy="682" r=".7"/>
<circle cx="329" cy="682" r="1.1"/>
<circle cx="468" cy="682" r=".3"/>
<circle cx="468" cy="682" r=".7"/>
<circle cx="468" cy="682" r="1.1"/>
<circle cx="608" cy="683" r=".3"/>
<circle cx="608" cy="683" r=".7"/>
<circle cx="608" cy="683" r="1.1"/>
<circle cx="744" cy="683" r=".3"/>
<circle cx="744" cy="683" r=".7"/>
<circle cx="744" cy="683" r="1.1"/>
<circle cx="880" cy="683" r=".3"/>
<circle cx="880" cy="683" r=".7"/>
<circle cx="880" cy="683" r="1.1"/>
<circle cx="1016" cy="682" r=".3"/>
<circle cx="1016" cy="682" r=".7"/>
<circle cx="1016" cy="682" r="1.1"/>
</g>
<!-- layer: 0 -->
<path d="M278 170h3M290 170h3M291 169v3M580 170h3M592 170h3M593 169v3" fill="none" stroke="#000" stroke-width=".54"/>
<!-- layer: PHA_C -->
<g fill="none" stroke="#000" stroke-width=".54">
<path d="M822 279h50M822 289h50M562 347v30M572 347v30M582 347v30M592 347v30M602 347v30M612 347v30M714 347v30M724 347v30M734 347v30M744 347v30"/>
<path d="M754 347v30M764 347v30M774 347v30M784 347v30M794 347v30M804 347v30M363 480v30M373 480v30M383 480v30M502 481v30M512 481v30M522 481v30"/>
<path d="M642 481v30M652 481v30M662 481v30M739 481v30M767 481v30M796 481v30M875 481v30M903 481v30M932 481v30M1011 481v30M1039 481v30M1068 481v30"/>
</g>
<g fill="#000" stroke="#000" stroke-width=".54">
<path d="M561 371h2l-1 6zM571 371h2l-1 6zM581 371h2l-1 6zM591 371h2l-1 6zM601 371h2l-1 6zM611 371h2l-1 6zM713 371h2l-1 6zM723 371h2l-1 6zM733 371h2l-1 6zM743 371h2l-1 6zM753 371h2l-1 6zM763 371h2l-1 6z"/>
<path d="M773 371h2l-1 6zM783 371h2l-1 6zM793 371h2l-1 6zM803 371h2l-1 6zM363 480l1 6h-2zM373 480l1 6h-2zM383 480l1 6h-2zM502 481l1 5h-2zM512 481l1 5h-2zM522 481l1 5h-2zM642 481l1 5h-2zM652 481l1 5h-2z"/>
<path d="M662 481l1 5h-2zM739 481l1 6h-2zM767 481l1 6h-2zM796 481l1 6h-2zM875 481l1 6h-2zM903 481l1 6h-2zM932 481l1 6h-2zM1011 481l1 6h-2zM1039 481l1 5h-2zM1068 481l1 5h-2z"/>
</g>
<!-- layer: MISC -->
<path d="M316 676v-3l2 3 1-3v3M456 677v-4l1 4 2-4v4M595 677v-3l2 3 1-3v3M732 678v-4l1 4 2-4v4M868 678v-4l1 4 2-4v4M1004 677v-4l1 4 2-4v4" fill="none" stroke="#000" stroke-width=".54"/>
<!-- layer: PHA_A -->
<path d="M1090 76l16 3-16 3z" fill="#000" stroke="#000" stroke-width=".54"/>
<!-- layer: PHA_N -->
<path d="M1090 88l16 3-16 3z" fill="#000" stroke="#000" stroke-width=".54"/>
<!-- layer: THIET_BI -->
<path d="M872 269h92v49h-92z" fill="none" stroke="#000" stroke-width=".72"/>
<g font-size="10.9">
<text x="179" y="67">CB1</text>
<text x="252" y="124">F1</text>
<text x="554" y="124">F3</text>
<text x="252" y="163">R1</text>
<text x="554" y="163">R2</text>
<text x="304" y="193">F2</text>
<text x="606" y="193">F4</text>
<text x="624" y="295">A1 ARDUINO MEGA 2560</text>
<text x="909" y="295">HC-05</text>
<text x="311" y="545">U6 A4988</text>
<text x="450" y="545">U5 A4988</text>
<text x="590" y="545">U4 A4988</text>
<text x="726" y="546">U3 TB6600</text>
<text x="862" y="546">U2 TB6600</text>
<text x="998" y="546">U1 TB6600</text>
<text x="1046" y="773">ĐỒ ÁN TỐT NGHIỆP</text>
</g>
<g font-size="9.8">
<text x="276" y="155">~ ~</text>
<text x="578" y="155">~ ~</text>
</g>
<g font-size="7.8">
<text x="295" y="701">ĐỘNG CƠ BƯỚC</text>
<text x="435" y="701">ĐỘNG CƠ BƯỚC</text>
<text x="574" y="702">ĐỘNG CƠ BƯỚC</text>
<text x="711" y="702">ĐỘNG CƠ BƯỚC</text>
<text x="847" y="702">ĐỘNG CƠ BƯỚC</text>
<text x="983" y="701">ĐỘNG CƠ BƯỚC</text>
<text x="302" y="711">TRỤC SỐ 6</text>
<text x="441" y="712">TRỤC SỐ 5</text>
<text x="581" y="712">TRỤC SỐ 4</text>
<text x="717" y="712">TRỤC SỐ 3</text>
<text x="853" y="713">TRỤC SỐ 2</text>
<text x="990" y="712">TRỤC SỐ 1</text>
</g>
<g font-size="5.8">
<text x="250" y="77">X0.2</text>
<text x="250" y="89">X0.1</text>
<text x="267" y="146">220V</text>
<text x="294" y="146">0V</text>
<text x="569" y="146">220V</text>
<text x="596" y="146">0V</text>
<text x="270" y="208">0V</text>
<text x="294" y="208">12V DC</text>
<text x="572" y="208">0V</text>
<text x="597" y="208">5V DC</text>
<text x="122" y="632" transform="rotate(-90 122 632)">X1.N</text>
<text x="134" y="632" transform="rotate(-90 134 632)">X1.L</text>
</g>
<g font-size="5.4">
<text x="34" y="9">1</text>
<text x="74" y="9">2</text>
<text x="124" y="9">3</text>
<text x="173" y="9">4</text>
<text x="224" y="9">5</text>
<text x="274" y="9">6</text>
<text x="324" y="9">7</text>
<text x="374" y="9">8</text>
<text x="424" y="9">9</text>
<text x="473" y="9">10</text>
<text x="523" y="9">11</text>
<text x="573" y="9">12</text>
<text x="623" y="9">13</text>
<text x="673" y="9">14</text>
<text x="723" y="9">15</text>
<text x="773" y="9">16</text>
<text x="823" y="9">17</text>
<text x="873" y="9">18</text>
<text x="923" y="9">19</text>
<text x="973" y="9">20</text>
<text x="1023" y="9">21</text>
<text x="1073" y="9">22</text>
<text x="1123" y="9">23</text>
<text x="1162" y="9">24</text>
<text x="16" y="42">A</text>
<text x="1180" y="42">A</text>
<text x="16" y="97">B</text>
<text x="1180" y="97">B</text>
<text x="17" y="147">C</text>
<text x="1181" y="147">C</text>
<text x="16" y="197">D</text>
<text x="1180" y="197">D</text>
<text x="17" y="247">E</text>
<text x="577" y="250">+5V</text>
<text x="589" y="250">GND</text>
<text x="1181" y="247">E</text>
<text x="810" y="280">18TX</text>
<text x="877" y="280">RX</text>
<text x="809" y="290">19RX</text>
<text x="877" y="290">TX</text>
<text x="17" y="297">F</text>
<text x="1181" y="297">F</text>
<text x="810" y="300">GND</text>
<text x="876" y="300">GND</text>
<text x="812" y="310">5V</text>
<text x="876" y="310">VCC</text>
<text x="559" y="341">A0</text>
<text x="570" y="341">A1</text>
<text x="579" y="341">A2</text>
<text x="589" y="341">A6</text>
<text x="599" y="341">A7</text>
<text x="609" y="341">A8</text>
<text x="710" y="341">D32</text>
<text x="720" y="341">D37</text>
<text x="730" y="341">D38</text>
<text x="740" y="341">D39</text>
<text x="751" y="341">D41</text>
<text x="760" y="341">D43</text>
<text x="770" y="341">D45</text>
<text x="780" y="341">D46</text>
<text x="790" y="341">D47</text>
<text x="800" y="341">D48</text>
<text x="16" y="347">G</text>
<text x="1180" y="347">G</text>
<text x="559" y="383">QA0 QA1 QA2 QA6 QA7 QA8</text>
<text x="711" y="383">Q32 Q37 Q38 Q39 Q41 Q43 Q46 Q13 Q47 Q48</text>
<text x="16" y="397">H</text>
<text x="1180" y="397">H</text>
<text x="17" y="447">J</text>
<text x="1181" y="447">J</text>
<text x="359" y="477">Q38 QA0 QA1</text>
<text x="498" y="477">QA2 QA6 QA7</text>
<text x="638" y="477">QA8 Q46 Q48</text>
<text x="735" y="478">Q32</text>
<text x="763" y="478">Q47</text>
<text x="792" y="478">Q45</text>
<text x="871" y="478">Q32</text>
<text x="899" y="478">Q43</text>
<text x="929" y="478">Q41</text>
<text x="1007" y="478">Q32</text>
<text x="1036" y="477">Q39</text>
<text x="1065" y="477">Q37</text>
<text x="16" y="497">K</text>
<text x="1180" y="497">K</text>
<text x="275" y="520">GND</text>
<text x="285" y="520">VMOT</text>
<text x="299" y="520">GND</text>
<text x="311" y="520">VDD</text>
<text x="329" y="520">MS1</text>
<text x="338" y="520">MS2</text>
<text x="348" y="520">MS3</text>
<text x="358" y="520">ENA</text>
<text x="369" y="520">STE</text>
<text x="379" y="520">DIR</text>
<text x="414" y="520">GND</text>
<text x="425" y="520">VMOT</text>
<text x="438" y="520">GND</text>
<text x="450" y="520">VDD</text>
<text x="468" y="520">MS1</text>
<text x="478" y="520">MS2</text>
<text x="488" y="520">MS3</text>
<text x="498" y="520">ENA</text>
<text x="508" y="520">STE</text>
<text x="519" y="520">DIR</text>
<text x="554" y="520">GND</text>
<text x="564" y="520">VMOT</text>
<text x="578" y="520">GND</text>
<text x="590" y="520">VDD</text>
<text x="608" y="520">MS1</text>
<text x="617" y="520">MS2</text>
<text x="627" y="520">MS3</text>
<text x="637" y="520">ENA</text>
<text x="648" y="520">STE</text>
<text x="658" y="520">DIR</text>
<text x="693" y="520">GND</text>
<text x="706" y="520">VCC</text>
<text x="721" y="520">ENA+</text>
<text x="733" y="520">ENA-</text>
<text x="750" y="520">STE+</text>
<text x="762" y="520">STE-</text>
<text x="780" y="520">DIR+</text>
<text x="792" y="520">DIR-</text>
<text x="829" y="520">GND</text>
<text x="842" y="520">VCC</text>
<text x="857" y="520">ENA+</text>
<text x="869" y="520">ENA-</text>
<text x="886" y="520">STE+</text>
<text x="898" y="520">STE-</text>
<text x="916" y="520">DIR+</text>
<text x="928" y="520">DIR-</text>
<text x="965" y="520">GND</text>
<text x="978" y="520">VCC</text>
<text x="993" y="520">ENA+</text>
<text x="1005" y="520">ENA-</text>
<text x="1022" y="520">STE+</text>
<text x="1034" y="520">STE-</text>
<text x="1052" y="520">DIR+</text>
<text x="1064" y="520">DIR-</text>
<text x="17" y="547">L</text>
<text x="1181" y="547">L</text>
<text x="310" y="564">2A</text>
<text x="322" y="564">2B</text>
<text x="334" y="564">1B</text>
<text x="346" y="564">1A</text>
<text x="449" y="565">2A</text>
<text x="461" y="565">2B</text>
<text x="474" y="565">1B</text>
<text x="485" y="565">1A</text>
<text x="589" y="565">2A</text>
<text x="601" y="565">2B</text>
<text x="613" y="565">1B</text>
<text x="625" y="565">1A</text>
<text x="725" y="565">B-</text>
<text x="737" y="565">B+</text>
<text x="749" y="565">A+</text>
<text x="761" y="565">A-</text>
<text x="861" y="565">B-</text>
<text x="873" y="565">B+</text>
<text x="885" y="565">A+</text>
<text x="897" y="565">A-</text>
<text x="997" y="565">B-</text>
<text x="1009" y="565">B+</text>
<text x="1021" y="565">A+</text>
<text x="1033" y="565">A-</text>
<text x="16" y="597">M</text>
<text x="1180" y="597">M</text>
<text x="310" y="631" transform="rotate(-90 310 631)">X2.2A</text>
<text x="321" y="631" transform="rotate(-90 321 631)">X2.2B</text>
<text x="334" y="631" transform="rotate(-90 334 631)">X2.1B</text>
<text x="346" y="631" transform="rotate(-90 346 631)">X2.1A</text>
<text x="449" y="631" transform="rotate(-90 449 631)">X3.2A</text>
<text x="461" y="631" transform="rotate(-90 461 631)">X3.2B</text>
<text x="473" y="631" transform="rotate(-90 473 631)">X3.1B</text>
<text x="485" y="631" transform="rotate(-90 485 631)">X3.1A</text>
<text x="589" y="632" transform="rotate(-90 589 632)">X4.2A</text>
<text x="600" y="632" transform="rotate(-90 600 632)">X4.2B</text>
<text x="613" y="632" transform="rotate(-90 613 632)">X4.1B</text>
<text x="625" y="632" transform="rotate(-90 625 632)">X4.1A</text>
<text x="725" y="632" transform="rotate(-90 725 632)">X5.B-</text>
<text x="737" y="632" transform="rotate(-90 737 632)">X5.B+</text>
<text x="749" y="632" transform="rotate(-90 749 632)">X5.A+</text>
<text x="761" y="632" transform="rotate(-90 761 632)">X5.A-</text>
<text x="861" y="632" transform="rotate(-90 861 632)">X6.B-</text>
<text x="873" y="632" transform="rotate(-90 873 632)">X6.B+</text>
<text x="885" y="632" transform="rotate(-90 885 632)">X6.A+</text>
<text x="897" y="632" transform="rotate(-90 897 632)">X6.A-</text>
<text x="997" y="632" transform="rotate(-90 997 632)">X7.B-</text>
<text x="1009" y="632" transform="rotate(-90 1009 632)">X7.B+</text>
<text x="1021" y="632" transform="rotate(-90 1021 632)">X7.A+</text>
<text x="1033" y="632" transform="rotate(-90 1033 632)">X7.A-</text>
<text x="16" y="647">N</text>
<text x="1180" y="647">N</text>
<text x="16" y="697">P</text>
<text x="1180" y="697">P</text>
<text x="16" y="747">R</text>
<text x="1180" y="747">R</text>
<text x="17" y="803">T</text>
<text x="1181" y="803">T</text>
<text x="34" y="835">1</text>
<text x="74" y="835">2</text>
<text x="124" y="835">3</text>
<text x="173" y="835">4</text>
<text x="224" y="835">5</text>
<text x="274" y="835">6</text>
<text x="324" y="835">7</text>
<text x="374" y="835">8</text>
<text x="424" y="835">9</text>
<text x="473" y="835">10</text>
<text x="523" y="835">11</text>
<text x="573" y="835">12</text>
<text x="623" y="835">13</text>
<text x="673" y="835">14</text>
<text x="723" y="835">15</text>
<text x="773" y="835">16</text>
<text x="823" y="835">17</text>
<text x="873" y="835">18</text>
<text x="923" y="835">19</text>
<text x="973" y="835">20</text>
<text x="1023" y="835">21</text>
<text x="1073" y="835">22</text>
<text x="1123" y="835">23</text>
<text x="1162" y="835">24</text>
</g>
<g font-size="4.9">
<text x="291" y="114">3</text>
<text x="593" y="114">3</text>
<text x="291" y="129">4</text>
<text x="593" y="129">4</text>
</g>
<g font-size="4.7">
<text x="1017" y="782">TÌM HIỂU CẤU TẠO, NGUYÊN LÝ HOẠT ĐỘNG VÀ LẬP KẾ HOẠCH BẢO DƯỠNG</text>
<text x="1049" y="789">MÔ HÌNH CÁNH TAY ROBOT 6 BẬC TỰ DO</text>
<text x="1070" y="805">BẢN VẼ SƠ ĐỒ ĐIỆN</text>
</g>
<g font-size="4.4">
<text x="279" y="129">2</text>
<text x="581" y="129">2</text>
<text x="291" y="199">2</text>
<text x="593" y="199">2</text>
</g>
<g font-size="3.5">
<text x="279" y="114">1</text>
<text x="581" y="114">1</text>
</g>
<g font-size="3.1">
<text x="291" y="184">1</text>
<text x="593" y="184">1</text>
<text x="336" y="463" transform="rotate(-90 336 463)">4.7kΩ</text>
<text x="346" y="463" transform="rotate(-90 346 463)">4.7kΩ</text>
<text x="356" y="463" transform="rotate(-90 356 463)">4.7kΩ</text>
<text x="475" y="464" transform="rotate(-90 475 464)">4.7kΩ</text>
<text x="485" y="464" transform="rotate(-90 485 464)">4.7kΩ</text>
<text x="495" y="464" transform="rotate(-90 495 464)">4.7kΩ</text>
<text x="615" y="464" transform="rotate(-90 615 464)">4.7kΩ</text>
<text x="625" y="464" transform="rotate(-90 625 464)">4.7kΩ</text>
<text x="635" y="464" transform="rotate(-90 635 464)">4.7kΩ</text>
<text x="996" y="794">Chức năng</text>
<text x="1016" y="794">Họ và tên</text>
<text x="1037" y="794">Chữ ký</text>
<text x="1051" y="794">Ngày</text>
<text x="1127" y="795">SL</text>
<text x="1143" y="795">Khối lượng</text>
<text x="1166" y="794">Tỷ lệ</text>
<text x="997" y="800">Thiết kế</text>
<text x="1013" y="799">Phạm Duy Hòa</text>
<text x="996" y="810">Hướng dẫn</text>
<text x="1012" y="810">Nguyễn Trí Dũng</text>
<text x="1125" y="815">Tờ : A0</text>
<text x="1154" y="815">Số tờ : 1</text>
<text x="997" y="820">Kiểm tra</text>
<text x="1014" y="819">Võ Duy Công</text>
<text x="1128" y="823">TRƯỜNG ĐẠI HỌC BÁCH KHOA TP.HCM</text>
<text x="1131" y="827">TTĐT BẢO DƯỠNG CÔNG NGHIỆP</text>
</g>
</svg>
